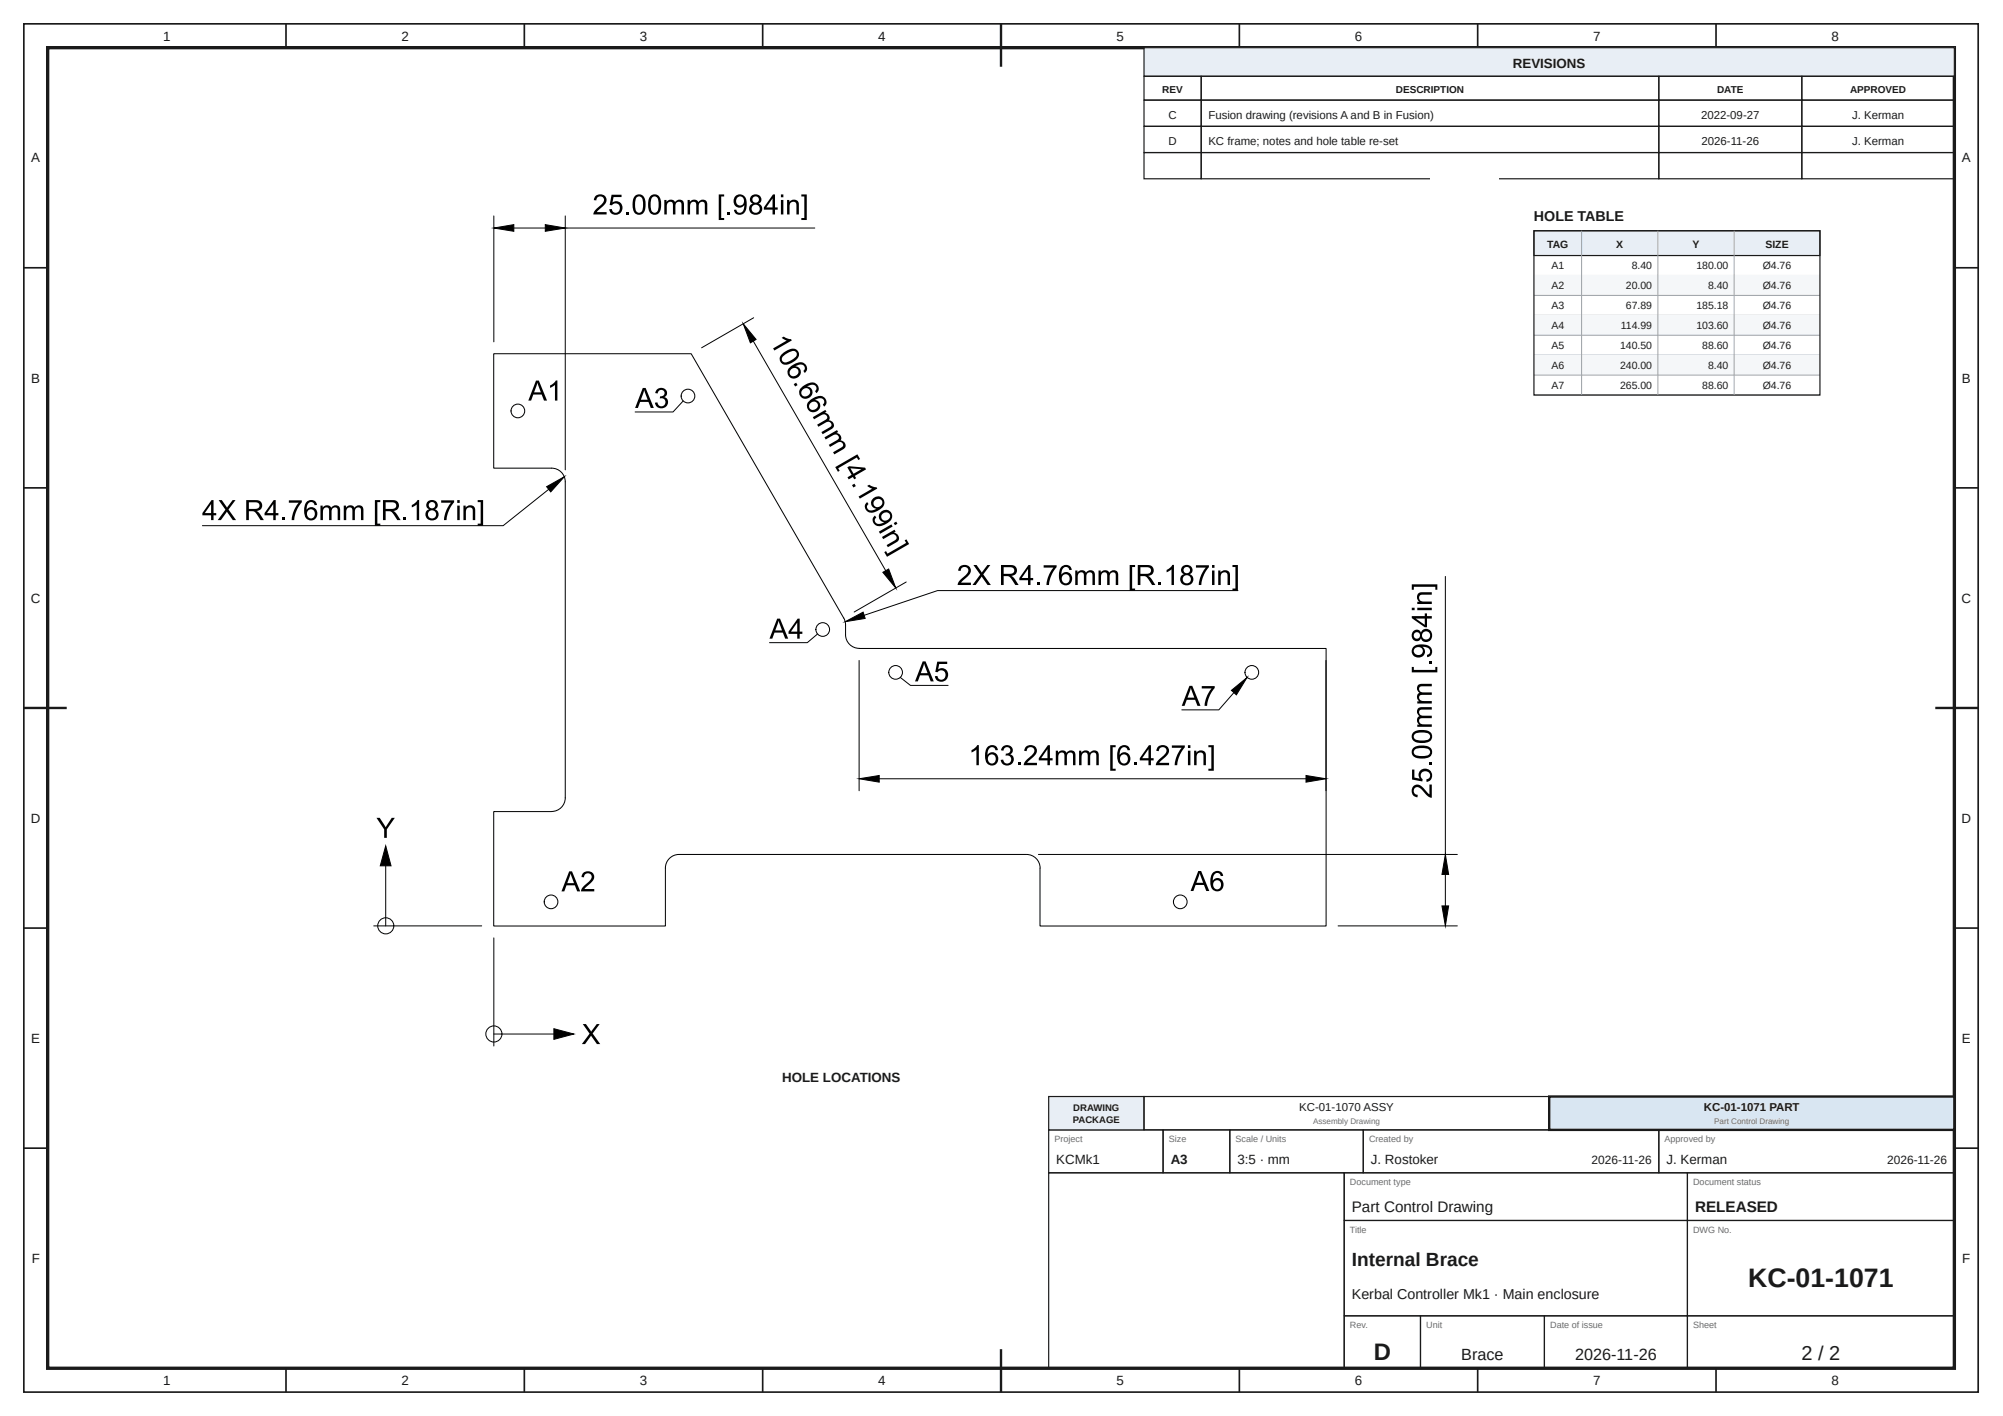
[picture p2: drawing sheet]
<svg xmlns="http://www.w3.org/2000/svg" width="420mm" height="297mm" viewBox="0 0 420 297" stroke-linecap="round" stroke-linejoin="round" font-family="sans-serif">
<g fill="none" stroke="#1a1a1a" stroke-width=".35">
<path d="M5 5h410v287h-410zM60 5v5M110 5v5M160 5v5M210 5v5M260 5v5M310 5v5M360 5v5M5 56.2h5M410 56.2h5M5 102.3h5M410 102.3h5"/>
<path d="M5 148.5h5M410 148.5h5M5 194.7h5M410 194.7h5M5 240.8h5M410 240.8h5M60 287v5M110 287v5M160 287v5M210 287v5M260 287v5M310 287v5"/>
<path d="M360 287v5"/>
</g>
<path d="M10 10h400v277h-400z" fill="none" stroke="#1a1a1a" stroke-width=".7" stroke-linecap="butt"/>
<path d="M210 5v9M5 148.5h9M406 148.5h9M210 283v9" fill="none" stroke="#1a1a1a" stroke-width=".5"/>
<path d="M240 10h170v6h-170z" fill="#e8eef5"/>
<g fill="none" stroke="#1a1a1a" stroke-width=".25">
<path d="M240 10h170v6h-170zM240 16h12v5h-12zM252 16h96v5h-96zM348 16h30v5h-30zM378 16h32v5h-32zM240 21h12v5.5h-12zM240 26.5h12v5.5h-12zM240 32h12v5.5h-12zM252 21h96v5.5h-96zM252 26.5h96v5.5h-96zM252 32h96v5.5h-96zM348 21h30v5.5h-30z"/>
<path d="M348 26.5h30v5.5h-30zM348 32h30v5.5h-30zM378 21h32v5.5h-32zM378 26.5h32v5.5h-32zM378 32h32v5.5h-32zM220 237h24v9h-24zM244 237h14v9h-14zM258 237h28v9h-28zM286 237h62v9h-62zM348 237h62v9h-62zM220 246h62v41h-62zM282 246h72v10h-72z"/>
<path d="M282 256h72v20h-72zM354 246h56v10h-56zM354 256h56v20h-56zM282 276h16v11h-16zM298 276h26v11h-26zM324 276h30v11h-30zM354 276h56v11h-56z"/>
</g>
<path d="M220 230h20v7h-20z" fill="#e8eef5"/>
<path d="M220 230h20v7h-20zM240 230h85v7h-85z" fill="none" stroke="#1a1a1a" stroke-width=".25"/>
<path d="M325 230h85v7h-85z" fill="#d9e6f2"/>
<path d="M325 230h85v7h-85z" fill="none" stroke="#1a1a1a" stroke-width=".5"/>
<path d="M321.8 48.4h60v5.2h-60z" fill="#e8eef5"/>
<path d="M321.8 48.4h60v5.2h-60z" fill="none" stroke="#1a1a1a" stroke-width=".25"/>
<path d="M321.8 57.8h60" fill="none" stroke="#9aa3ad" stroke-width=".21"/>
<path d="M321.8 57.8h60v4.2h-60z" fill="#f5f7f9"/>
<path d="M321.8 62h60M321.8 66.1h60" fill="none" stroke="#9aa3ad" stroke-width=".21"/>
<path d="M321.8 66.1h60v4.2h-60z" fill="#f5f7f9"/>
<path d="M321.8 70.3h60M321.8 74.5h60" fill="none" stroke="#9aa3ad" stroke-width=".21"/>
<path d="M321.8 74.5h60v4.2h-60z" fill="#f5f7f9"/>
<path d="M331.8 48.4v34.5M347.8 48.4v34.5M363.8 48.4v34.5M321.8 78.7h60M321.8 82.9h60" fill="none" stroke="#9aa3ad" stroke-width=".21"/>
<path d="M321.8 48.4h60v34.5h-60z" fill="none" stroke="#1a1a1a" stroke-width=".25"/>
<g fill="none" stroke="#000" stroke-width=".21">
<path d="M306.1 37.2v6.8h7.2M103.6 47.8l4.2-.7v1.4zM103.6 45.3v26.4M107.8 47.8h6.6M114.4 47.1l4.2 .7-4.2 .7zM118.6 45.3v53.3M118.6 47.8h52.3M155.9 67.9l2.7 3.3-1.2 .7zM158 71.6l27.8 48.1M158.1 66.7l-10.9 6.3M115.7 98.2h-12.1v-24h41.4l32 55.4 .4 1.1a6.6 6.6 0 0 0 .6 4.2 2.85 2.85 0 0 0 2.2 1.1M115.7 98.2a2.86 2.86 0 0 1 2.9 2.9v66.3a2.86 2.86 0 0 1-2.9 2.8"/>
<path d="M143.3 84.1l-2.1 2.3h-8M114.7 102.1l3.7-2.1-2.9 3.2zM115.1 102.6l-9.5 7.7h-63.1M171.5 133l-2.1 1.8h-8M177.3 130.4l3.8-2 .4 1.3zM180.2 136h98v58.2h-60v-12.1a2.86 2.86 0 0 0-2.9-2.9h-72.9a2.86 2.86 0 0 0-2.8 2.9v12.1h-36v-24h12.1M180.2 138.5v27.4M185.2 120l1.2-.6 1.5 3.9zM190.1 122.1l-10.9 6.3M259.7 123.9h-63l-15.4 5.2M278.2 138.5v27.4M303.2 120.9v58.3"/>
<path d="M188.9 142.1l2.1 1.7h7.9M258.3 144.8l3.3-2.7-2.2 3.6zM258.9 145.3l-3.2 3.6h-7.8M80.9 177.4l1.1 4.2h-2.2zM180.2 163.3l4.2-.6v1.4zM184.4 163.3h89.6M217.8 179.2h87.9M274 162.7l4.2 .6-4.2 .8zM303.2 179.2l.7 4.2h-1.4zM78.4 194.2h22.7M80.9 181.6v12.6M103.6 196.7v22.7"/>
<path d="M280.7 194.2h25M302.5 190h1.4l-.7 4.2zM303.2 183.4v6.6M103.6 216.9h12.6M116.2 215.8l4.2 1.1-4.2 1.1z"/>
<circle cx="108.6" cy="86.2" r="1.44"/>
<circle cx="144.3" cy="83.1" r="1.44"/>
<circle cx="172.6" cy="132" r="1.44"/>
<circle cx="187.9" cy="141" r="1.44"/>
<circle cx="262.6" cy="141" r="1.44"/>
<circle cx="80.9" cy="194.2" r="1.69"/>
<circle cx="115.6" cy="189.2" r="1.44"/>
<circle cx="247.6" cy="189.2" r="1.44"/>
<circle cx="103.6" cy="216.9" r="1.69"/>
</g>
<g fill="#000">
<path d="M103.6 47.8l4.2-.7v1.4zM114.4 47.1l4.2 .7-4.2 .7zM125 41.1a1.35 1.35 0 0 1 2 .2 1.35 1.35 0 0 1-.5 2l-1.3 1.2h2.1v.5h-2.8a3.2 3.2 0 0 1 1.6-2.1 .91 .91 0 0 0 .6-.8 .91 .91 0 0 0-.6-.9h-.4l-.4 .2-.2 .6h-.5zM128.3 40.8h2.1v.5h-1.7l-.2 1.2a1.42 1.42 0 0 1 2.1 1.1 1.42 1.42 0 0 1-2 1.4l-.4-.3-.3-.5-.1-.3 .5-.1a.89 .89 0 0 0 1.2 .8 .89 .89 0 0 0 .5-1.3 .91 .91 0 0 0-.7-.6 .91 .91 0 0 0-.9 .4l-.5-.1zM131.4 44.4h.5v.6h-.5zM139.4 41.9h.4v.5a1.03 1.03 0 0 1 1.8 0 .99 .99 0 0 1 1.2-.5 .99 .99 0 0 1 .7 1v2.1h-.5v-1.9a.67 .67 0 0 0-.8-.8 .67 .67 0 0 0-.5 .9v1.8h-.5v-2a.66 .66 0 0 0-.8-.7 .66 .66 0 0 0-.5 .9v1.8h-.5zM144.2 41.9h.5v.5a1.03 1.03 0 0 1 1.8 0 .99 .99 0 0 1 1.1-.5 .99 .99 0 0 1 .8 1v2.1h-.5v-1.9a.67 .67 0 0 0-.8-.8 .67 .67 0 0 0-.5 .9v1.8h-.5v-2a.66 .66 0 0 0-.8-.7 .66 .66 0 0 0-.5 .9v1.8h-.6zM150.8 40.8h1.1v.4h-.6v4.5h.6v.4h-1.1zM152.6 44.4h.5v.6h-.5zM165.1 41.9h.5v.5a1.09 1.09 0 0 1 1.3-.5 1.09 1.09 0 0 1 .7 1.2v1.9h-.5v-1.9a.75 .75 0 0 0-.9-.8 .75 .75 0 0 0-.6 1v1.7h-.5zM168.1 40.8h1.1v5.3h-1.1v-.4h.6v-4.5h-.6zM155.9 67.9l2.7 3.3-1.2 .7z"/>
<path d="M164 70.9l.4-.3 .8 .4 .7 .1 .2 .3-3.7 2.1-.2-.4 2.8-1.7zM115.4 80.9l.7-.5 .5-.6h.3v4.2h-.5v-3.3l-1 .7zM137.9 81.6a1.14 1.14 0 0 1 1.6 0 1.14 1.14 0 0 1 0 1.6l-.1 .1a1.27 1.27 0 0 1 .6 1.7 1.27 1.27 0 0 1-1.8 .6l-.4-.3-.4-.6v-.2l.5-.1a.85 .85 0 0 0 1 .8 .85 .85 0 0 0 .7-1.1 .85 .85 0 0 0-1.2-.5l.1-.5a.73 .73 0 0 0 .9-.6 .73 .73 0 0 0-.7-.8 .73 .73 0 0 0-.7 .8l-.5-.1zM166.5 80.6l.5-.3 .3 .5-.5 .3zM170.5 87.5l2.7-1.5 .2 .4-.4 .2a1.03 1.03 0 0 1 .9 1.6 .99 .99 0 0 1 1 .7 .99 .99 0 0 1-.5 1.1l-1.8 1.1-.3-.5 1.7-.9a.67 .67 0 0 0 .3-1.1 .67 .67 0 0 0-1.1 0l-1.5 .9-.3-.4 1.7-1a.66 .66 0 0 0 .3-1 .66 .66 0 0 0-1-.1l-1.6 .9zM173 91.7l2.6-1.5 .2 .4-.3 .2a1.03 1.03 0 0 1 .8 1.6 .99 .99 0 0 1 1 .7 .99 .99 0 0 1-.5 1.2l-1.8 1-.2-.4 1.6-1a.67 .67 0 0 0 .3-1 .67 .67 0 0 0-1 0l-1.6 .9-.2-.5 1.7-1a.66 .66 0 0 0 .2-1 .66 .66 0 0 0-1 0l-1.6 .9zM175.2 98l4.7-2.7 .5 1-.3 .2-.3-.5-4 2.2 .4 .5-.4 .3zM45.9 104.9h.6l1.1 1.6 1.2-1.6h.6l-1.5 2 1.6 2.2h-.7l-1.2-1.8-1.3 1.8h-.6l1.6-2.2zM59.2 108.5h.6v.6h-.6zM60.6 104.9h2.7v.5a6.5 6.5 0 0 0-1.6 3.7h-.5l.2-1.2 .5-1.4 .8-1.1h-2.1zM67.2 106.1h.5v.4a1.03 1.03 0 0 1 1.8 0 .99 .99 0 0 1 1.1-.5 .99 .99 0 0 1 .8 1v2.1h-.6v-1.9a.67 .67 0 0 0-.7-.8 .67 .67 0 0 0-.5 .9v1.8h-.6v-2a.66 .66 0 0 0-.7-.7 .66 .66 0 0 0-.5 .9l-.1 1.8h-.5zM72.1 106.1h.5v.4a1.03 1.03 0 0 1 1.8 0 .99 .99 0 0 1 1.1-.5 .99 .99 0 0 1 .7 1v2.1h-.5v-1.9a.67 .67 0 0 0-.7-.8 .67 .67 0 0 0-.6 .9v1.8h-.5v-2a.66 .66 0 0 0-.7-.7 .66 .66 0 0 0-.6 .9v1.8h-.5z"/>
<path d="M78.6 104.9h1.2v.4h-.6v4.5h.6v.5h-1.2zM84.7 108.5h.5v.6h-.5zM86.4 105.9l.7-.5 .5-.5h.3v4.2h-.5v-3.3l-1 .6zM92.6 104.9h2.7v.5a6.5 6.5 0 0 0-1.6 3.7h-.6l.2-1.2 .6-1.4 .7-1.1h-2zM97.2 106.1h.5v.4a1.09 1.09 0 0 1 1.3-.5 1.09 1.09 0 0 1 .7 1.2v1.9h-.5v-1.9a.75 .75 0 0 0-.9-.8 .75 .75 0 0 0-.6 1v1.7h-.5zM100.2 104.9h1.2v5.4h-1.2v-.5h.6v-4.5h-.6zM114.7 102.1l3.7-2.1-2.9 3.2zM178.7 101.7l.5-.2 .3 .5-.5 .3zM181.9 101.9l.4-.2 .9 .4 .7 .1 .1 .3-3.6 2.1-.3-.5 2.9-1.6zM185 112.6l2.7-1.5 .2 .4-.4 .2a1.08 1.08 0 0 1 1.1 .9 1.08 1.08 0 0 1-.7 1.2l-1.6 1-.3-.5 1.6-.9a.75 .75 0 0 0 .3-1.2 .75 .75 0 0 0-1.2 .1l-1.4 .8zM185.5 115.8l.4-.2 .3 .5 3.9-2.2-.3-.6 .4-.2 .5 1-4.6 2.7zM185.2 120l1.2-.6 1.5 3.9z"/>
<path d="M218.9 118.6h2.8v.4a6.5 6.5 0 0 0-1.6 3.7h-.6l.2-1.2 .6-1.3 .7-1.1h-2.1zM250.9 118.6h2.7v.4a6.5 6.5 0 0 0-1.6 3.7h-.5l.2-1.2 .5-1.3 .8-1.1h-2.1zM177.3 130.4l3.8-2 .4 1.3zM201.4 118.8a1.35 1.35 0 0 1 2.1 .2 1.35 1.35 0 0 1-.6 2l-1.3 1.2h2.1v.5h-2.8a3.2 3.2 0 0 1 1.7-2 .91 .91 0 0 0 .6-.9 .91 .91 0 0 0-.6-.9h-.5l-.3 .2-.3 .7-.5-.1zM204.2 118.5h.7l1.1 1.6 1.1-1.6h.7l-1.5 2 1.6 2.2h-.7l-1.3-1.8-1.2 1.8h-.7l1.6-2.2zM217.6 122.1h.6v.6h-.6zM225.6 119.7h.4v.4a1.03 1.03 0 0 1 1.8 0 .99 .99 0 0 1 1.2-.5 .99 .99 0 0 1 .7 1v2.1h-.5v-1.9a.67 .67 0 0 0-.8-.8 .67 .67 0 0 0-.5 .9v1.8h-.5v-2a.66 .66 0 0 0-.7-.7 .66 .66 0 0 0-.6 .9v1.8h-.5zM230.5 119.7h.4v.4a1.03 1.03 0 0 1 1.8 0 .99 .99 0 0 1 1.1-.5 .99 .99 0 0 1 .8 1v2.1h-.5v-1.9a.67 .67 0 0 0-.8-.8 .67 .67 0 0 0-.5 .9v1.8h-.5v-2a.66 .66 0 0 0-.8-.7 .66 .66 0 0 0-.5 .9v1.8h-.5zM237 118.5h1.1v.4h-.6v4.6h.6v.4h-1.1zM243 122.1h.6v.6h-.6zM244.7 119.5l.8-.4 .4-.6h.4v4.2h-.5v-3.3l-1.1 .6zM255.6 119.7h.4v.4a1.09 1.09 0 0 1 1.3-.5 1.09 1.09 0 0 1 .7 1.2v1.9h-.5v-1.8a.75 .75 0 0 0-.8-.9 .75 .75 0 0 0-.6 1v1.7h-.5z"/>
<path d="M258.6 118.5h1.1v5.4h-1.1v-.4h.6v-4.6h-.6zM299.8 138.7h.6v.6h-.6zM297.5 124.6l.6-.4h2.3v.5h-1.9a.75 .75 0 0 0-.8 .9 .75 .75 0 0 0 1 .6h1.7v.5h-3.1v-.5h.5a1.22 1.22 0 0 1-.3-1.6zM296.2 122.6h5.3v1.1h-.4v-.6h-4.5v.6h-.4zM196.6 138.8h2.1v.5h-1.7l-.2 1.1a1.42 1.42 0 0 1 2.1 1.1 1.42 1.42 0 0 1-2 1.4l-.4-.2-.3-.5-.1-.4h.6a.89 .89 0 0 0 1.1 .7 .89 .89 0 0 0 .5-1.2 .91 .91 0 0 0-.7-.7 .91 .91 0 0 0-.9 .4l-.5-.1zM210.4 156.6a1.14 1.14 0 0 1 1.7-.1 1.14 1.14 0 0 1 0 1.6l-.2 .1a1.27 1.27 0 0 1 .6 1.8 1.27 1.27 0 0 1-1.7 .5l-.4-.2-.4-.7-.1-.2 .6-.1a.85 .85 0 0 0 .9 .8 .85 .85 0 0 0 .7-1.1 .85 .85 0 0 0-1.1-.5v-.4a.73 .73 0 0 0 .9-.6 .73 .73 0 0 0-.7-.9 .73 .73 0 0 0-.7 .9l-.5-.1zM213.5 159.9h.6v.6h-.6zM237.9 159.9h.6v.6h-.6zM245.8 156.4h2.8v.4a6.5 6.5 0 0 0-1.6 3.7h-.6l.2-1.2 .6-1.3 .7-1.1h-2.1zM252.1 143.9h2.7v.4a6.5 6.5 0 0 0-1.6 3.8h-.5l.2-1.2 .5-1.4 .8-1.1h-2.1zM258.3 144.8l3.3-2.7-2.2 3.6zM299.8 159.9h.6v.6h-.6z"/>
<path d="M297.5 148.6l.8-.3h2.1v.5h-1.9a.67 .67 0 0 0-.8 .8 .67 .67 0 0 0 .9 .5h1.8v.5h-2a.66 .66 0 0 0-.7 .8 .66 .66 0 0 0 .8 .5h1.9v.6h-3.1v-.5h.5a1.03 1.03 0 0 1 0-1.8l-.5-.7v-.5zM297.5 143.7l.8-.3h2.1v.6h-1.9a.67 .67 0 0 0-.8 .7 .67 .67 0 0 0 .9 .5h1.8v.6h-2a.66 .66 0 0 0-.7 .7 .66 .66 0 0 0 .8 .5h1.9v.6h-3.1v-.5h.5a1.03 1.03 0 0 1 0-1.8l-.5-.6v-.6zM296.2 139.9h.4v.6h4.5v-.6h.4v1.1h-5.3zM79 171.5h.7l1.2 2 1.3-2h.6l-1.6 2.5v1.7h-.6v-1.7zM180.2 163.3l4.2-.6v1.4zM203.8 157.3l.8-.4 .4-.6h.3v4.2h-.5v-3.3l-1 .6zM215.3 156.6a1.35 1.35 0 0 1 2 .2 1.35 1.35 0 0 1-.5 2l-1.3 1.2h2v.5h-2.7a3.2 3.2 0 0 1 1.6-2.1 .91 .91 0 0 0 .6-.8 .91 .91 0 0 0-.6-.9h-.4l-.4 .2-.2 .7-.5-.1zM221.5 157.5h.5v.4a1.03 1.03 0 0 1 1.7 0 .99 .99 0 0 1 1.2-.5 .99 .99 0 0 1 .7 1v2.1h-.5v-1.9a.67 .67 0 0 0-.7-.8 .67 .67 0 0 0-.6 .9v1.8h-.5v-2a.66 .66 0 0 0-.7-.7 .66 .66 0 0 0-.6 .9v1.8h-.5zM226.4 157.5h.4v.4a1.03 1.03 0 0 1 1.8 0 .99 .99 0 0 1 1.2-.5 .99 .99 0 0 1 .7 1v2.1h-.5v-1.9a.67 .67 0 0 0-.8-.8 .67 .67 0 0 0-.5 .9v1.8h-.5v-2a.66 .66 0 0 0-.7-.7 .66 .66 0 0 0-.6 .9v1.8h-.5zM232.9 156.3h1.1v.4h-.6v4.5h.6v.5h-1.1zM243 156.6a1.35 1.35 0 0 1 2 .2 1.35 1.35 0 0 1-.5 2l-1.3 1.2h2.1v.5h-2.8a3.2 3.2 0 0 1 1.6-2.1 .91 .91 0 0 0 .6-.8 .91 .91 0 0 0-.6-.9h-.4l-.4 .2-.2 .7-.5-.1zM250.5 157.5h.5v.4a1.09 1.09 0 0 1 1.3-.5 1.09 1.09 0 0 1 .7 1.2v1.9h-.5v-1.8a.75 .75 0 0 0-.9-.9 .75 .75 0 0 0-.6 1v1.7h-.5z"/>
<path d="M253.5 156.3h1.1v5.4h-1.1v-.5h.6v-4.5h-.6zM274 162.7l4.2 .6-4.2 .8zM296.2 161.4h.5v1.7l1.2 .2a1.42 1.42 0 0 1 1.1-2.1 1.42 1.42 0 0 1 1.4 2l-.3 .4-.5 .3-.3 .1-.1-.5a.89 .89 0 0 0 .8-1.2 .89 .89 0 0 0-1.3-.5 .91 .91 0 0 0-.6 .7 .91 .91 0 0 0 .3 .9v.5l-2.2-.4zM296.5 164.9a1.56 1.56 0 0 1 2.3 .7l1.1 1v-2h.5v2.7a3.2 3.2 0 0 1-2.1-1.6 .91 .91 0 0 0-.8-.6 .91 .91 0 0 0-.9 .6v.4l.2 .4 .6 .2v.5a1.38 1.38 0 0 1-1.2-.8 1.38 1.38 0 0 1 .3-1.5zM80.9 177.4l1.1 4.2h-2.2zM122.4 183.1a1.35 1.35 0 0 1 2.1 .2 1.35 1.35 0 0 1-.6 1.9l-1.3 1.3h2.1v.5h-2.8a3.2 3.2 0 0 1 1.6-2.1 .91 .91 0 0 0 .6-.8 .91 .91 0 0 0-.5-.9h-.5l-.4 .2-.2 .6h-.5zM302.5 190h1.4l-.7 4.2zM303.2 179.2l.7 4.2h-1.4zM116.2 215.8l4.2 1.1-4.2 1.1zM122.3 214.8h.6l1.1 1.6 1.2-1.6h.6l-1.5 2 1.6 2.2h-.7l-1.2-1.8-1.3 1.8h-.6l1.6-2.2z"/>
<path d="M133.3 41a1.36 1.36 0 0 1 1.5 0 1.36 1.36 0 0 1 .6 1.4 2.56 2.56 0 0 1-.8 2.6 1.4 1.4 0 0 1-1.9-1.6 2.74 2.74 0 0 1 .6-2.4zM133.7 41.3a3.2 3.2 0 0 0-.1 3.2 .89 .89 0 0 0 1-.1 .89 .89 0 0 0 .3-1v-1a.9 .9 0 0 0-.3-.9 .9 .9 0 0 0-.9-.2z"/>
<path d="M136.6 41a1.36 1.36 0 0 1 1.5 0 1.36 1.36 0 0 1 .6 1.4 2.56 2.56 0 0 1-.8 2.6 1.4 1.4 0 0 1-1.9-1.6 2.74 2.74 0 0 1 .6-2.4zM136.9 41.3a3.2 3.2 0 0 0 0 3.2 .89 .89 0 0 0 1-.1 .89 .89 0 0 0 .3-1v-1a.9 .9 0 0 0-.3-.9 .9 .9 0 0 0-1-.2z"/>
<path d="M154.3 41.2a1.42 1.42 0 0 1 1.6-.2 1.42 1.42 0 0 1 .7 1.4 2.04 2.04 0 0 1-1.5 2.7l-.5-.2-.4-.3-.2-.6h.5a.81 .81 0 0 0 .9 .6 .81 .81 0 0 0 .7-.9v-.7a1.28 1.28 0 0 1-1.7 .3 1.28 1.28 0 0 1-.4-1.7zM154.7 41.5a.89 .89 0 0 0 0 1.4 .89 .89 0 0 0 1.4-.5 .85 .85 0 0 0-.3-1 .85 .85 0 0 0-1.1 .1z"/>
<path d="M157.6 41.1a1.16 1.16 0 0 1 1.6-.2 1.16 1.16 0 0 1 .3 1.6l-.4 .2a1.27 1.27 0 0 1 .6 1.8 1.27 1.27 0 0 1-1.7 .5 1.19 1.19 0 0 1-.9-1.2 1.19 1.19 0 0 1 .8-1.1 .94 .94 0 0 1-.3-1.6zM157.8 41.9a.7 .7 0 0 0 1.4 0 .7 .7 0 0 0-1.4 0zM157.7 43.8a.86 .86 0 0 0 1.7 0 .86 .86 0 0 0-1.7 0z"/>
<path d="M162.2 40.8h.4v2.7h.5v.5h-.5v1h-.5v-1h-1.9v-.5zM162.1 41.6l-1.3 1.9h1.3z"/>
<path d="M163.8 40.8h.5v.6h-.5zM163.8 41.9h.5v3.1h-.5z"/>
<path d="M164 74.4a2.97 2.97 0 0 1 3.1-1.1 1.47 1.47 0 0 1-.6 2.6 2.06 2.06 0 0 1-2.6 .2l-.3-.7v-.5zM164.2 74.8a.76 .76 0 0 0 0 1 .76 .76 0 0 0 1 .1 2.32 2.32 0 0 0 2-1.7l-.3-.4a2.34 2.34 0 0 0-2.4 .8z"/>
<path d="M165.7 77a2.83 2.83 0 0 1 3-.8 1.21 1.21 0 0 1 .1 2l-.3-.4a.81 .81 0 0 0 .1-1.1 .81 .81 0 0 0-1.1-.2l-.6 .3a1.29 1.29 0 0 1 1.1 1.5 1.29 1.29 0 0 1-1.4 1.1 1.34 1.34 0 0 1-1.3-.9 1.34 1.34 0 0 1 .4-1.5zM165.9 77.5a.85 .85 0 0 0 .1 1.3 .85 .85 0 0 0 1.2-.2 .85 .85 0 0 0 0-1.3 .85 .85 0 0 0-1.3 .2z"/>
<path d="M112.4 79.8h.6l1.8 4.2h-.7l-.5-1.2h-1.7l-.5 1.2h-.6zM112.7 80.3l-.7 2h1.5z"/>
<path d="M134.8 81.4h.6l1.8 4.2h-.7l-.5-1.3h-1.7l-.5 1.3h-.6zM135.1 81.8l-.7 2h1.5z"/>
<path d="M168.1 81.3a2.83 2.83 0 0 1 3.1-.9 1.21 1.21 0 0 1 .1 2.1l-.3-.5a.81 .81 0 0 0 .1-1.1 .81 .81 0 0 0-1.1-.1l-.7 .3a1.29 1.29 0 0 1 1.2 1.4 1.29 1.29 0 0 1-1.5 1.1 1.34 1.34 0 0 1-1.3-.8 1.34 1.34 0 0 1 .4-1.5zM168.4 81.8a.85 .85 0 0 0 0 1.2 .85 .85 0 0 0 1.3-.2 .85 .85 0 0 0-.1-1.2 .85 .85 0 0 0-1.2 .2z"/>
<path d="M169.7 84.1a2.83 2.83 0 0 1 3.1-.8 1.21 1.21 0 0 1 .1 2l-.3-.4a.81 .81 0 0 0 .1-1.2 .81 .81 0 0 0-1.1-.1l-.7 .3a1.29 1.29 0 0 1 1.2 1.4 1.29 1.29 0 0 1-1.5 1.2 1.34 1.34 0 0 1-1.2-.9 1.34 1.34 0 0 1 .3-1.5zM170 84.6a.85 .85 0 0 0 0 1.3 .85 .85 0 0 0 1.3-.2 .85 .85 0 0 0 0-1.3 .85 .85 0 0 0-1.3 .2z"/>
<path d="M44.4 104.9h.4v2.7h.6v.5h-.6v1h-.5v-1h-1.8v-.5zM44.3 105.7l-1.3 1.9h1.3z"/>
<path d="M51.7 104.9h1.8a1.17 1.17 0 0 1 1.5 1 1.17 1.17 0 0 1-1.2 1.3l.7 .5 .9 1.4h-.7l-.6-.9a1.42 1.42 0 0 0-1.2-1h-.7v1.9h-.5zM52.2 105.4v1.3h1.2a.73 .73 0 0 0 1-.6 .73 .73 0 0 0-.9-.7z"/>
<path d="M57.4 104.9h.4v2.7h.6v.5h-.6v1h-.5v-1h-1.8v-.5zM57.3 105.7l-1.3 1.9h1.3z"/>
<path d="M64.3 105.4a1.26 1.26 0 0 1 1.3-.5 1.26 1.26 0 0 1 .9 1l-.5 .1a.81 .81 0 0 0-.9-.7 .81 .81 0 0 0-.7 .9l-.1 .7a1.32 1.32 0 0 1 1.9-.2 1.32 1.32 0 0 1 .1 2 1.4 1.4 0 0 1-1.6 .4 1.4 1.4 0 0 1-.9-1.5l.1-1.3zM64.6 107.1a.88 .88 0 0 0 .1 1.4 .88 .88 0 0 0 1.3-.5 .86 .86 0 0 0-.3-1 .86 .86 0 0 0-1.1 .1z"/>
<path d="M80.3 104.9h1.9a1.17 1.17 0 0 1 1.5 1 1.17 1.17 0 0 1-1.2 1.3l.7 .5 .8 1.4h-.7l-.5-.9a1.42 1.42 0 0 0-1.3-1h-.6v1.9h-.6zM80.9 105.4v1.3h1.2a.73 .73 0 0 0 1-.6 .73 .73 0 0 0-.9-.7z"/>
<path d="M89.7 105.2a1.16 1.16 0 0 1 1.6-.2 1.16 1.16 0 0 1 .3 1.6l-.4 .2a1.27 1.27 0 0 1 .6 1.8 1.27 1.27 0 0 1-1.7 .5 1.19 1.19 0 0 1-.9-1.1 1.19 1.19 0 0 1 .8-1.2 .94 .94 0 0 1-.3-1.6zM89.9 106a.7 .7 0 0 0 1.4 0 .7 .7 0 0 0-1.4 0zM89.8 107.9a.86 .86 0 0 0 1.7 0 .86 .86 0 0 0-1.7 0z"/>
<path d="M95.9 104.9h.5v.6h-.5zM95.9 106.1h.5v3h-.5z"/>
<path d="M177.7 98l.5-.2 3.3 .3 .2 .4-2.4 1.3 .3 .5-.4 .2-.3-.5-.9 .6-.2-.5 .9-.5zM178.4 98.2l.7 1.2 1.6-1z"/>
<path d="M181.7 105.5l.2-.2 .3 .4a.81 .81 0 0 0-.1 1.1 .81 .81 0 0 0 1.1 .2l.7-.3a1.29 1.29 0 0 1-1.2-1.4 1.29 1.29 0 0 1 1.3-1.2 1.4 1.4 0 0 1 1.5 1.1 1.4 1.4 0 0 1-.9 1.6 2.04 2.04 0 0 1-3 .1l-.2-.9zM183.5 105a.88 .88 0 0 0 .2 1.3 .88 .88 0 0 0 1.3-.4 .86 .86 0 0 0-.3-1.2 .86 .86 0 0 0-1.2 .3z"/>
<path d="M183.3 108.4l.2-.3 .3 .4a.81 .81 0 0 0-.1 1.2 .81 .81 0 0 0 1.1 .1l.7-.3a1.29 1.29 0 0 1-1.2-1.3 1.29 1.29 0 0 1 1.3-1.2 1.4 1.4 0 0 1 1.6 1 1.4 1.4 0 0 1-.9 1.7 2.04 2.04 0 0 1-3.1 0l-.1-.9zM185.1 107.8a.88 .88 0 0 0 .2 1.3 .88 .88 0 0 0 1.3-.4 .86 .86 0 0 0-.3-1.2 .86 .86 0 0 0-1.2 .3z"/>
<path d="M187.5 109.7l.5-.3 .3 .5-.5 .3zM184.4 111.5l2.6-1.5 .3 .4-2.7 1.6z"/>
<path d="M222.6 119a1.26 1.26 0 0 1 1.3-.5 1.26 1.26 0 0 1 .9 1l-.5 .1a.81 .81 0 0 0-.9-.7 .81 .81 0 0 0-.7 .9v.7a1.32 1.32 0 0 1 1.9-.1 1.32 1.32 0 0 1 0 1.9 1.4 1.4 0 0 1-1.6 .4 1.4 1.4 0 0 1-.8-1.5v-1.3zM223 120.7a.88 .88 0 0 0 0 1.4 .88 .88 0 0 0 1.4-.4 .86 .86 0 0 0-.3-1.1 .86 .86 0 0 0-1.1 .1z"/>
<path d="M254.3 118.5h.5v.6h-.5zM254.3 119.7h.5v3h-.5z"/>
<path d="M163 129.8h.6l1.8 4.2h-.7l-.5-1.3h-1.7l-.5 1.3h-.6zM163.3 130.2l-.7 2h1.5z"/>
<path d="M167.3 129.8h.5v2.7h.5v.5h-.5v1h-.6v-1h-1.8v-.5zM167.2 130.6l-1.3 1.9h1.3z"/>
<path d="M210 118.5h1.9a1.17 1.17 0 0 1 1.4 1 1.17 1.17 0 0 1-1.1 1.3l.6 .6 .9 1.3h-.7l-.6-.9a1.42 1.42 0 0 0-1.2-1h-.6v1.9h-.6zM210.6 119v1.4h1.1a.73 .73 0 0 0 1.1-.6 .73 .73 0 0 0-.9-.8z"/>
<path d="M215.8 118.5h.4v2.7h.5v.5h-.5v1h-.5v-1h-1.9v-.5zM215.7 119.3l-1.3 1.9h1.3z"/>
<path d="M238.7 118.5h1.8a1.17 1.17 0 0 1 1.5 1 1.17 1.17 0 0 1-1.1 1.3l.6 .6 .9 1.3h-.7l-.6-.9a1.42 1.42 0 0 0-1.2-1h-.7v1.9h-.5zM239.2 119v1.4h1.2a.73 .73 0 0 0 1.1-.6 .73 .73 0 0 0-.9-.8z"/>
<path d="M248.1 118.8a1.16 1.16 0 0 1 1.6-.1 1.16 1.16 0 0 1 .2 1.5l-.3 .2a1.27 1.27 0 0 1 .6 1.8 1.27 1.27 0 0 1-1.8 .5 1.19 1.19 0 0 1-.8-1.1 1.19 1.19 0 0 1 .8-1.2 .94 .94 0 0 1-.3-1.6zM248.3 119.6a.68 .68 0 0 0 1.3 0 .68 .68 0 0 0-1.3 0zM248.1 121.5a.86 .86 0 0 0 1.7 0 .86 .86 0 0 0-1.7 0z"/>
<path d="M296.2 127.5h.6v.5h-.6zM297.3 127.5h3.1v.5h-3.1z"/>
<path d="M296.5 132.4a.94 .94 0 0 1 1.6 .3 1.27 1.27 0 0 1 1.7-.6 1.27 1.27 0 0 1 .6 1.7 1.19 1.19 0 0 1-1.2 .9 1.19 1.19 0 0 1-1.1-.8 1.06 1.06 0 0 1-1.4 .5 1.06 1.06 0 0 1-.5-1.5zM296.6 133.3a.68 .68 0 0 0 1.3 0 .68 .68 0 0 0-1.3 0zM298.3 133.3a.86 .86 0 0 0 1.7 0 .86 .86 0 0 0-1.7 0z"/>
<path d="M296.5 135.6a3.1 3.1 0 0 1 3.7 .3 1.23 1.23 0 0 1-.8 1.9v-.4a.81 .81 0 0 0 .6-1 .81 .81 0 0 0-.9-.6l-.7-.1a1.28 1.28 0 0 1 .3 1.7 1.28 1.28 0 0 1-1.7 .4 1.32 1.32 0 0 1-.5-2.2zM296.8 136a.88 .88 0 0 0 .2 1.2 .88 .88 0 0 0 1.1 0 .88 .88 0 0 0 .1-1.2l-.7-.3z"/>
<path d="M296.2 129.2h2.7v-.5h.5v.5h1v.5h-1v1.9h-.5l-2.7-1.9zM297 129.7l1.9 1.4v-1.4z"/>
<path d="M193.6 138.7h.6l1.7 4.2h-.6l-.5-1.2h-1.8l-.5 1.2h-.5zM193.9 139.2l-.7 2h1.4z"/>
<path d="M207.1 156.8a1.26 1.26 0 0 1 1.3-.5 1.26 1.26 0 0 1 .9 1l-.5 .1a.81 .81 0 0 0-.9-.7 .81 .81 0 0 0-.7 .9v.7a1.32 1.32 0 0 1 1.9-.1 1.32 1.32 0 0 1 0 1.9 1.4 1.4 0 0 1-1.6 .4 1.4 1.4 0 0 1-.8-1.5v-1.3zM207.5 158.5a.88 .88 0 0 0 0 1.4 .88 .88 0 0 0 1.4-.4 .86 .86 0 0 0-.3-1.1 .86 .86 0 0 0-1.1 .1z"/>
<path d="M234.8 156.8a1.26 1.26 0 0 1 1.3-.5 1.26 1.26 0 0 1 1 1l-.5 .1a.81 .81 0 0 0-1-.7 .81 .81 0 0 0-.7 .9v.7a1.32 1.32 0 0 1 1.9-.1 1.32 1.32 0 0 1 0 1.9 1.4 1.4 0 0 1-1.6 .4 1.4 1.4 0 0 1-.8-1.5v-1.3zM235.2 158.5a.88 .88 0 0 0 0 1.4 .88 .88 0 0 0 1.4-.4 .86 .86 0 0 0-.3-1.1 .86 .86 0 0 0-1.1 .1z"/>
<path d="M249.5 143.9h.6l1.7 4.2h-.6l-.5-1.3h-1.7l-.5 1.3h-.6zM249.8 144.3l-.7 2h1.4z"/>
<path d="M249.2 156.3h.5v.6h-.5zM249.2 157.5h.5v3h-.5z"/>
<path d="M296.5 156.9a3.4 3.4 0 0 1 3.7 .1 1.37 1.37 0 0 1 0 1.5 1.37 1.37 0 0 1-1.5 .6 2.14 2.14 0 0 1-2.5-1.1v-.7zM296.7 157.3l-.1 .7a2.36 2.36 0 0 0 2.6 .5 .78 .78 0 0 0 .8-.8 .78 .78 0 0 0-.8-.7h-1.8z"/>
<path d="M296.5 153.6a3.4 3.4 0 0 1 3.7 .1 1.37 1.37 0 0 1 0 1.6 1.37 1.37 0 0 1-1.5 .5 2.14 2.14 0 0 1-2.5-1v-.7zM296.7 154.1l-.1 .6a2.36 2.36 0 0 0 2.6 .6 .78 .78 0 0 0 .8-.8 .78 .78 0 0 0-.8-.8h-1.8z"/>
<path d="M219.8 156.3h.5v2.7h.5v.5h-.5v1h-.6v-1h-1.8v-.5zM219.7 157.1l-1.3 1.9h1.3z"/>
<path d="M241 156.3h.5v2.7h.5v.5h-.5v1h-.6v-1h-1.8v-.5zM240.9 157.1l-1.3 1.9h1.3z"/>
<path d="M119.4 182.8h.6l1.7 4.2h-.6l-.5-1.3h-1.8l-.4 1.3h-.6zM119.7 183.2l-.7 2h1.4z"/>
<path d="M251.4 182.7h.6l1.7 4.2h-.6l-.5-1.3h-1.8l-.4 1.3h-.6zM251.7 183.1l-.7 2.1h1.4z"/>
<path d="M254.4 183.2a1.26 1.26 0 0 1 1.3-.5 1.26 1.26 0 0 1 .9 1l-.5 .1a.81 .81 0 0 0-.9-.7 .81 .81 0 0 0-.7 .9l-.1 .7a1.32 1.32 0 0 1 1.9-.2 1.32 1.32 0 0 1 .1 2 1.4 1.4 0 0 1-1.6 .4 1.4 1.4 0 0 1-.9-1.5l.1-1.3zM254.7 184.9a.88 .88 0 0 0 .1 1.4 .88 .88 0 0 0 1.3-.5 .86 .86 0 0 0-.3-1 .86 .86 0 0 0-1.1 .1z"/>
</g>
<path d="M300.1 34.8h14.4v12h-14.4z" fill="#fff"/>
<text font-size="5.6" fill="#1a1a1a" x="366.7" y="270">KC-01-1071</text>
<text font-size="5" fill="#1a1a1a" x="288.2" y="285.2">D</text>
<text font-size="4.2" fill="#1a1a1a" x="377.9" y="285.2">2 / 2</text>
<text font-size="4" fill="#1a1a1a" x="283.6" y="265.5">Internal Brace</text>
<g font-size="3.4" fill="#1a1a1a">
<text x="306.6" y="285.2">Brace</text>
<text x="330.4" y="285.2">2026-11-26</text>
</g>
<g font-size="3.2" fill="#1a1a1a">
<text x="283.6" y="254.2">Part Control Drawing</text>
<text x="355.6" y="254.2">RELEASED</text>
</g>
<g font-size="3" fill="#1a1a1a">
<text x="321.8" y="46.4">HOLE TABLE</text>
<text x="283.6" y="272.5">Kerbal Controller Mk1 · Main enclosure</text>
</g>
<g font-size="2.8" fill="#1a1a1a">
<text x="34.2" y="8.6">1</text>
<text x="84.2" y="8.6">2</text>
<text x="134.2" y="8.6">3</text>
<text x="184.2" y="8.6">4</text>
<text x="234.2" y="8.6">5</text>
<text x="284.2" y="8.6">6</text>
<text x="334.2" y="8.6">7</text>
<text x="384.2" y="8.6">8</text>
<text x="317.4" y="14.3">REVISIONS</text>
<text x="6.6" y="34.1">A</text>
<text x="411.6" y="34.1">A</text>
<text x="6.6" y="80.2">B</text>
<text x="411.6" y="80.2">B</text>
<text x="6.5" y="126.4">C</text>
<text x="411.5" y="126.4">C</text>
<text x="6.5" y="172.6">D</text>
<text x="411.5" y="172.6">D</text>
<text x="6.6" y="218.7">E</text>
<text x="411.6" y="218.7">E</text>
<text x="164.1" y="227">HOLE LOCATIONS</text>
<text x="221.6" y="244.2">KCMk1</text>
<text x="245.6" y="244.2">A3</text>
<text x="259.6" y="244.2">3:5 · mm</text>
<text x="287.6" y="244.2">J. Rostoker</text>
<text x="349.6" y="244.2">J. Kerman</text>
<text x="6.6" y="264.9">F</text>
<text x="411.6" y="264.9">F</text>
<text x="34.2" y="290.6">1</text>
<text x="84.2" y="290.6">2</text>
<text x="134.2" y="290.6">3</text>
<text x="184.2" y="290.6">4</text>
<text x="234.2" y="290.6">5</text>
<text x="284.2" y="290.6">6</text>
<text x="334.2" y="290.6">7</text>
<text x="384.2" y="290.6">8</text>
</g>
<g font-size="2.5" fill="#1a1a1a">
<text x="333.9" y="244.2">2026-11-26</text>
<text x="395.9" y="244.2">2026-11-26</text>
</g>
<g font-size="2.4" fill="#1a1a1a">
<text x="245.1" y="24.9">C</text>
<text x="253.5" y="24.9">Fusion drawing (revisions A and B in Fusion)</text>
<text x="356.9" y="24.9">2022-09-27</text>
<text x="388.5" y="24.9">J. Kerman</text>
<text x="245.1" y="30.4">D</text>
<text x="253.5" y="30.4">KC frame; notes and hole table re-set</text>
<text x="357" y="30.4">2026-11-26</text>
<text x="388.5" y="30.4">J. Kerman</text>
<text x="272.6" y="233">KC-01-1070 ASSY</text>
<text x="357.5" y="233">KC-01-1071 PART</text>
</g>
<g font-size="2.2" fill="#1a1a1a">
<text x="324.6" y="52">TAG</text>
<text x="339.1" y="52">X</text>
<text x="355.1" y="52">Y</text>
<text x="370.4" y="52">SIZE</text>
<text x="325.5" y="56.5">A1</text>
<text x="342.3" y="56.5">8.40</text>
<text x="355.9" y="56.5">180.00</text>
<text x="369.8" y="56.5">Ø4.76</text>
<text x="325.5" y="60.6">A2</text>
<text x="325.5" y="64.8">A3</text>
<text x="341.1" y="60.6">20.00</text>
<text x="341.1" y="64.8">67.89</text>
<text x="355.9" y="64.8">185.18</text>
<text x="358.3" y="60.6">8.40</text>
<text x="369.8" y="60.6">Ø4.76</text>
<text x="369.8" y="64.8">Ø4.76</text>
<text x="325.5" y="69">A4</text>
<text x="340" y="69">114.99</text>
<text x="355.9" y="69">103.60</text>
<text x="369.8" y="69">Ø4.76</text>
<text x="325.5" y="73.2">A5</text>
<text x="325.5" y="77.4">A6</text>
<text x="339.9" y="73.2">140.50</text>
<text x="339.9" y="77.4">240.00</text>
<text x="357.1" y="73.2">88.60</text>
<text x="358.3" y="77.4">8.40</text>
<text x="369.8" y="73.2">Ø4.76</text>
<text x="369.8" y="77.4">Ø4.76</text>
<text x="325.5" y="81.5">A7</text>
<text x="339.9" y="81.5">265.00</text>
<text x="357.1" y="81.5">88.60</text>
<text x="369.8" y="81.5">Ø4.76</text>
</g>
<g font-size="2.1" fill="#1a1a1a">
<text x="243.8" y="19.6">REV</text>
<text x="292.8" y="19.6">DESCRIPTION</text>
<text x="360.2" y="19.6">DATE</text>
<text x="388.1" y="19.6">APPROVED</text>
</g>
<g font-size="2" fill="#1a1a1a">
<text x="225.2" y="233">DRAWING</text>
<text x="225.1" y="235.6">PACKAGE</text>
</g>
<g font-size="1.9" fill="#6b6b6b">
<text x="221.2" y="239.6">Project</text>
<text x="245.2" y="239.6">Size</text>
<text x="259.2" y="239.6">Scale / Units</text>
<text x="287.2" y="239.6">Created by</text>
<text x="349.2" y="239.6">Approved by</text>
<text x="283.2" y="248.6">Document type</text>
<text x="355.2" y="248.6">Document status</text>
<text x="283.2" y="258.6">Title</text>
<text x="355.2" y="258.6">DWG No.</text>
<text x="283.2" y="278.6">Rev.</text>
<text x="299.2" y="278.6">Unit</text>
<text x="325.2" y="278.6">Date of issue</text>
<text x="355.2" y="278.6">Sheet</text>
</g>
<g font-size="1.7" fill="#6b6b6b">
<text x="275.5" y="235.7">Assembly Drawing</text>
<text x="359.6" y="235.7">Part Control Drawing</text>
</g>
</svg>
